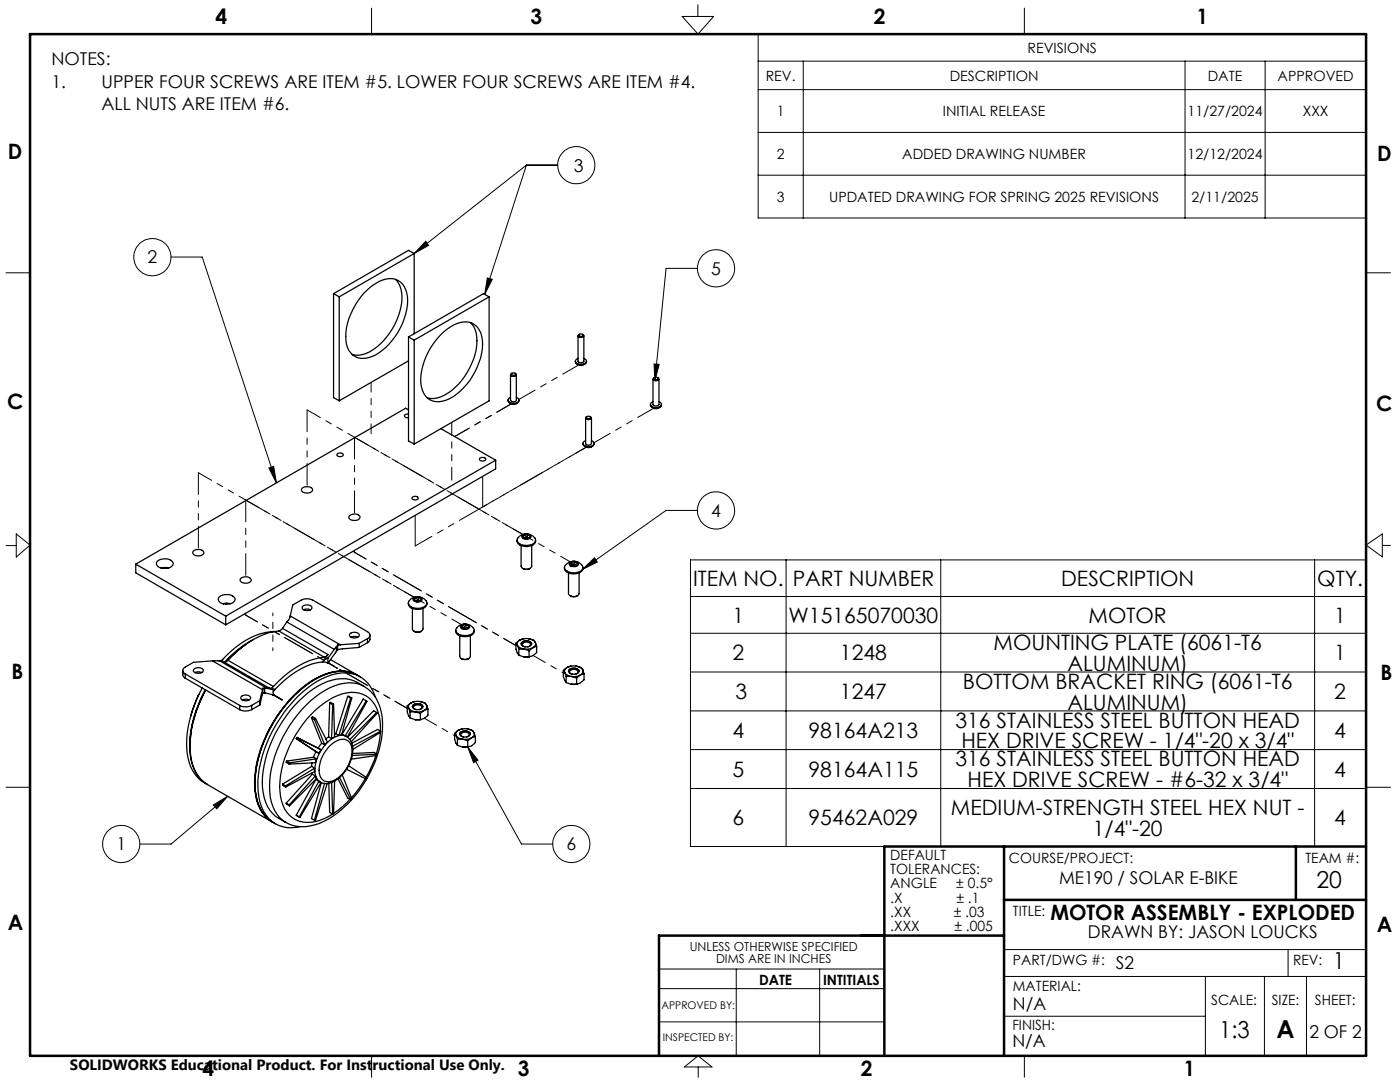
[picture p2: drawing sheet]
<svg xmlns="http://www.w3.org/2000/svg" width="279mm" height="216mm" viewBox="0 0 279 216" stroke-linecap="round" stroke-linejoin="round" font-family="sans-serif">
<g fill="none" stroke="#000" stroke-width=".25">
<path d="M66.6 58.6l1.1 .6M66.6 58.6v20.7l1.1 .7M67.7 59.2v20.8M72.7 58.4a7.5 7.5 0 0 1 5.5-2.8 3.5 3.5 0 0 1 3.1 3.6 13.4 13.4 0 0 1-6.5 11.7 4.2 4.2 0 0 1-4.4 0 4.8 4.8 0 0 1-1.4-4.6 14.4 14.4 0 0 1 3.7-7.9zM79 55.7a6.2 6.2 0 0 1 .8 6.3 13.1 13.1 0 0 1-6.8 8.6 4.2 4.2 0 0 1-2.7 .1M82.7 50.6l-15 8.6M82.7 50.6v16M82.7 50.6l-1.2-.6-14.9 8.6M97.6 59.2l-1.1-.6-15 8.6M97.6 59.2l-14.9 8.7M97.6 59.2v20.8l-14.9 8.6M81.5 72l-13.8 8"/>
<path d="M81.5 67.2l1.2 .7M81.5 67.2v20.8l1.2 .6M82.7 67.9v20.7M88.4 66.4a6.1 6.1 0 0 1 5.4-2.1 4.1 4.1 0 0 1 2.5 4.4 13.6 13.6 0 0 1-6.5 10.8 3.7 3.7 0 0 1-5.2-.9 7.9 7.9 0 0 1 0-6.4 14.5 14.5 0 0 1 3.8-5.8zM93.9 64.4a5.7 5.7 0 0 1 1.1 5.3 13.7 13.7 0 0 1-6.3 9.2 4.4 4.4 0 0 1-3.5 .5M101.4 79.8a1.24 1.24 0 0 0 1 .8 1.24 1.24 0 0 0 1.2-.7v-.1M101.9 74.8v5a.66 .66 0 0 0 1.1 0v-5M101.9 79.3l-.5 .4a.96 .96 0 0 0 1.3 .8 .74 .74 0 0 0 .8-.8l-.5-.4M102.1 74.5a.45 .45 0 0 1 .4-.1 .45 .45 0 0 1 .4 .4 .42 .42 0 0 1-.5 .1 .42 .42 0 0 1-.3-.4zM102.2 74.5l-.2 .1a.56 .56 0 0 0 .4 .6 .56 .56 0 0 0 .6-.4l-.2-.3M114.8 72.1a1.11 1.11 0 0 0 1.7 .6 .61 .61 0 0 0 .6-.6M114.9 72.5a1.33 1.33 0 0 0 2 0"/>
<path d="M115.4 67v5.1a.69 .69 0 0 0 1.1 0v-5.1M115.4 71.5l-.2 .1a.48 .48 0 0 0-.3 .4 .48 .48 0 0 0 .2 .5 1.4 1.4 0 0 0 2-.4l-.1-.2-.5-.4M115.6 66.8a.43 .43 0 0 1 .4-.2 .43 .43 0 0 1 .3 .4 .42 .42 0 0 1-.4 .1 .42 .42 0 0 1-.3-.3zM115.6 66.7l-.2 .2a.56 .56 0 0 0 .5 .4 .56 .56 0 0 0 .6-.4l-.3-.2M130.3 75.6v5.1a.73 .73 0 0 0 1.2 0v-5.1M130.5 75.4a.38 .38 0 0 1 .5-.2 .38 .38 0 0 1 .2 .5h-.6zM130.6 75.4l-.2 .1a.53 .53 0 0 0 .5 .5 .53 .53 0 0 0 .5-.5l-.2-.1M60.2 97.5a1.48 1.48 0 0 1 2.2 .2 1.27 1.27 0 0 1-2.3 0zM67.3 90.6a.66 .66 0 0 1 .7-.2 .66 .66 0 0 1 .5 .5l-.4 .2h-.5l-.3-.2zM81.5 82.6l-.6 .1-.2 .3a.56 .56 0 0 0 .8 .3M81.5 81.8l-.5-.3-53.9 31.1M82.3 99.3a.64 .64 0 0 1 .6-.3 .64 .64 0 0 1 .5 .6l-.3 .1h-.5l-.3-.1z"/>
<path d="M88 85.5l10.9 6.3M95.7 91.5l.6-.2 .6 .2a.6 .6 0 0 1-.6 .5 .6 .6 0 0 1-.6-.5zM98.9 91.8l-53.9 31.1M98.9 91.8v1.8l-53.9 31.1M101.5 80.2a1.29 1.29 0 0 0 2 0M116.3 88.5v.1a1.23 1.23 0 0 0 1.2 .6 1.23 1.23 0 0 0 1.1-.7M116.5 88.9a1.29 1.29 0 0 0 1.9 0M116.9 83.4v5.1a.66 .66 0 0 0 1.1 0v-5.1M116.9 87.9a.54 .54 0 0 0-.4 .9 1.4 1.4 0 0 0 2.1-.3l-.2-.4-.4-.2M117.1 83.2a.44 .44 0 0 1 .4-.2 .44 .44 0 0 1 .3 .4 .44 .44 0 0 1-.4 .1 .44 .44 0 0 1-.3-.3zM117.2 83.1l-.3 .2a.6 .6 0 0 0 .5 .5 .6 .6 0 0 0 .6-.4l-.2-.3M129.8 80.7a1.17 1.17 0 0 0 1.1 .8 1.17 1.17 0 0 0 1.1-.8"/>
<path d="M129.9 81.1a1.29 1.29 0 0 0 2 0M130.3 80.2l-.3 .2a.68 .68 0 0 0 0 .7 .68 .68 0 0 0 .8 .3l.3-.1a.74 .74 0 0 0 .9-.8l-.5-.3M27.1 112.6v1.7l17.9 10.4M27.1 112.6l17.9 10.3M31.4 112a2.32 2.32 0 0 1 3.1 .3 1.16 1.16 0 0 1-1.3 1.1 1.5 1.5 0 0 1-2-1.1zM32.1 113.3l.7-.1 .9 .1M38.5 110a1.44 1.44 0 0 1 2.2 .2 1.07 1.07 0 0 1-1.4 .7 .7 .7 0 0 1-.8-.9zM43.7 119.2a2.32 2.32 0 0 1 3.2 .2 1.16 1.16 0 0 1-1.4 1.1 1.5 1.5 0 0 1-1.9-1.1zM48 115.5a1.41 1.41 0 0 1 2.1 .1 1.01 1.01 0 0 1-1.4 .7 .69 .69 0 0 1-.7-.8zM69.7 103a1.45 1.45 0 0 1 2.2 .1 1.26 1.26 0 0 1-1.1 .8 1.26 1.26 0 0 1-1.2-.7zM82 119.5a2.04 2.04 0 0 1 3.2 .8 2.04 2.04 0 0 1-2.8 .9 .93 .93 0 0 1-.8-.7 .93 .93 0 0 1 .4-1zM82.6 119.3l.6-.2a.63 .63 0 0 1 .8 0 .63 .63 0 0 1 .1 .8 1.15 1.15 0 0 1-1.7-.3z"/>
<path d="M82.8 119.3v.5M82.9 119.9l.3-.1zM83.5 119.8l.3 .1-.6-.1M83.5 119.2l.6 .3-.2 .4-.8 .2-.5-.4 .2-.4M83.5 119.2l-.7 .1M83.5 119.2v.6M83.5 119.8h-.3M103.2 107.8a1.25 1.25 0 0 0 1.4 1.2h.9a1.25 1.25 0 0 0 1.4-1.2M103.7 107a2.04 2.04 0 0 1 3.2 .8 2.07 2.07 0 0 1-2.8 .9 .9 .9 0 0 1-.9-.7 .9 .9 0 0 1 .5-1zM104 108.9v4.1l.3 .4M104.2 106.9a1.09 1.09 0 0 1 1.8 .2 1.12 1.12 0 0 1-1.9 0zM104.3 113.4l.8 .2 .7-.2"/>
<path d="M104.5 106.8v.5M104.9 107.3l-.3 .1M105.2 107.2l.3 .2-.6-.1M105.2 106.6l.6 .4-.2 .4-.8 .1-.5-.3 .2-.4M105.2 106.6l-.7 .2M105.2 106.6v.6M105.2 107.2l-.3 .1M106.1 108.9v4.1a1.2 1.2 0 0 1-1.8 .4M112.6 113.2a1.25 1.25 0 0 0 1.4 1.3h.5a1.52 1.52 0 0 0 1.8-1.3M112.8 112.8a2.03 2.03 0 0 1 3.5 .4 2.05 2.05 0 0 1-2.7 1 .87 .87 0 0 1-.8-1.4zM113.5 114.3v4.2l.3 .4M113.6 112.4a1.07 1.07 0 0 1 1.8 .2 1.12 1.12 0 0 1-1.8 0z"/>
<path d="M113.8 118.9l.7 .2 .8-.2M114 112.2v.6M114.3 112.8l-.2 .1M114.3 112.8h-.2M114.7 112.7l.3 .2-.7-.1M114.7 112.1l.6 .3-.3 .5-.7 .1-.5-.4 .2-.4M114.7 112.1l-.7 .1M114.7 112.1v.6M114.7 112.7l-.4 .1M115.6 114.3v4.1a1.2 1.2 0 0 1-1.8 .5M36.5 133.8v1l.5 .5M37 134.5l10.8 6.3"/>
<path d="M37 134.5v.8M37 135.3l10.8 6.3M38.7 133.6a1.19 1.19 0 0 1 1.9 .2 1.26 1.26 0 0 1-2 .1zM38.9 134.2l.6-.1 .8 .1M39.5 138.8l-1.4 4.1M39.5 138.8l.1 .1M39.7 138.5l-.2 .3M40.4 137.3a21.9 21.9 0 0 0-2.9 13.8 7.1 7.1 0 0 0 3.9 5.4 7.6 7.6 0 0 1-3.5-6.1 22.7 22.7 0 0 1 3.1-12.8M41 137.7a24.6 24.6 0 0 0-3.1 11.1M42.4 131.9l-3.8 .3-1.6 .9a.73 .73 0 0 0-.5 .7 .73 .73 0 0 0 .5 .7M42.4 131.9h1.5M42.4 131.9l10 5.7"/>
<path d="M43.9 131.9l9.4 5.4M43.9 131.9l.8 .2M44.5 120.5l.7-.1 .8 .1M44.6 120.4v.1M44.7 132.1l9.1 5.2M45 122.9v1.8M45.2 120.4l-.1 .1M45.5 131.8l-.8 .3M45.5 131.8l9.1 5.2M48.1 139a1.19 1.19 0 0 1 1.9 .3 1.13 1.13 0 0 1-2-.1zM48.3 139.7l.6-.2 .8 .2M48.8 128.8l-2.1 1.7-1.7 1.6"/>
<path d="M48.9 128.7l-2.3 1.8-1.6 1.6M50.5 127.7a19.8 19.8 0 0 0-5.6 4.4M51.9 139.8l-1.7 1M51.9 139.8v.9M52.4 137.6l-.5 2.2M52.5 138.3l-.6 2.4M52.5 137.3l-.1 .3M52.5 138.3h.3M52.5 137.3v1M52.8 137.3h-.3M52.8 137.3h.5M52.8 138.3l1.7 .3"/>
<path d="M52.8 137.3v1M53.3 137.3l1.2 .3M53.8 137.3l1 .3M54.4 138.6h.1M54.5 138.6l1.8 1.1M54.5 138.6h.1M54.5 138.6l1.8 1M54.5 137.6v1M54.6 126a14.4 14.4 0 0 0-9.6 5l-.9 .9 .4-.3M54.6 137l-.5 .3h-.3M54.8 137.6l-.3 .7M54.8 137.6h-.3"/>
<path d="M54.8 137.6h.1M55.6 125.9a16.2 16.2 0 0 0-10.1 5.9M55.6 125.9l9.1 5.2M56.3 139.6v.1M56.4 125.4l-.8 .5M56.4 125.4l9 5.2M57.3 124.1l9.4 5.5M57.3 124.1l-.9 1.3M57.9 122.9l.5-2.2 1.7-.9a2.69 2.69 0 0 1 2.4 0l10.8 6.2a.73 .73 0 0 1 .5 .7 .73 .73 0 0 1-.5 .7M57.9 122.9l-.3 .8-.3 .4M57.9 122.9l10 5.8M60.4 121a1.19 1.19 0 0 1 1.9 .3 1.13 1.13 0 0 1-2-.1z"/>
<path d="M60.6 121.7l.6-.2 .7 .2M64.4 132.1l1 .2M64.4 132.1a14.6 14.6 0 0 0-8.6 4.5l-1 1M64.4 132v.1M64.7 131.1a16.7 16.7 0 0 0-10.1 5.9M65.3 132.2l.1 .1zM65.4 130.6l-.2 .3-.5 .2M65.4 131.3l-1 .7M65.4 132.3h.1M65.4 132.3l1.9 1M65.4 130.6l-1 1.4M65.4 131.3v1"/>
<path d="M66 131.6l5.2 3.1a7.5 7.5 0 0 0-6.7 0 22.1 22.1 0 0 0-10.1 9.6 21.9 21.9 0 0 0-3.4 14.7 7.3 7.3 0 0 0 3.3 5l-12.9-7.4a7.6 7.6 0 0 1-3.4-6.1 22 22 0 0 1 3.1-12.8M66.7 129.6l-1.3 1.7M67.1 129l-.4 .6M67.1 130l-1.7 2.3M67.1 129v1M67.4 128.7l-.3 .3M67.4 129.6l-.3 .4M67.4 128.7v.9M67.9 128.7h-.5M69.4 139l.2-.1 .6 .4M69.4 139l-2.4 7.4M69.4 139l.6 .3"/>
<path d="M69.8 126.5a1.22 1.22 0 0 1 1.9 .3 1.13 1.13 0 0 1-2-.1zM70 134.2a9.4 9.4 0 0 0-7.2 1.4 26.7 26.7 0 0 0-11.9 19.8 9.9 9.9 0 0 0 2.3 7.7M70 139.3l-2.4 7.5M70 127.1l.7-.1 .7 .1M70.2 139.3l-2 7.4-.6 .1M70.2 139.3h-.2M71.7 129.2l-4.3 .4M71.7 128.4v.8M71.7 128.4l-3.8 .3M71.9 135a7.8 7.8 0 0 0-8.1 .1 25.7 25.7 0 0 0-12 15.4 15.4 15.4 0 0 0 .2 11.1 6.7 6.7 0 0 0 3 2.8M72.7 137a8 8 0 0 1 3.6 7.1 23.1 23.1 0 0 1-11.7 19.8 8 8 0 0 1-7.6 .2M72.7 137a7.2 7.2 0 0 0-6.9 .2 24 24 0 0 0-11.3 15 12.6 12.6 0 0 0 .8 10.3l.5 .6 1.2 1"/>
<path d="M72.7 137a7.9 7.9 0 0 0-9.3-.1 24.6 24.6 0 0 0-11 19.2 8 8 0 0 0 3.2 7.2l1.4 .8M73.1 139.8l-.6-.3-4.2 7M73.1 139.8l-4.2 7M73.1 139.8l.1 .1-3.9 7.2M73.3 127.4l-1.6 1M73.3 127.4v.8M73.3 128.2l-1.6 1M73.8 126.7v1l-.5 .5M74.8 138.9a6.4 6.4 0 0 0-8.5-4.3 20.2 20.2 0 0 0-10.3 8.7 23.6 23.6 0 0 0-4.5 14.8 7 7 0 0 0 5.8 7l2.6-.1M81.5 120.3a1.25 1.25 0 0 0 1.4 1.3h.5a1.51 1.51 0 0 0 1.8-1.3M82.3 121.4v4.2l.3 .3M82.6 125.9l.8 .3 .7-.3"/>
<path d="M82.8 140l-.8 .3M83.8 140a1.68 1.68 0 0 1 1.3 .7M83.8 140h-1.2l-.6 .3M83.8 140l1 .3 .3 .4M84.4 121.4v4.1a1.23 1.23 0 0 1-1.8 .4M90.9 125.8a1.25 1.25 0 0 0 1.4 1.2h.5a1.46 1.46 0 0 0 1.9-1.2M91.4 125a2.04 2.04 0 0 1 3.3 .8 2.07 2.07 0 0 1-2.8 .9 .9 .9 0 0 1-.9-.7 .9 .9 0 0 1 .4-1zM91.8 126.9v4.1l.2 .4M91.9 124.9a1.11 1.11 0 0 1 1.8 .2 1.15 1.15 0 0 1-1.8 0zM92 131.4l.8 .2 .8-.2M92.3 124.7v.6M92.6 125.3l-.2 .1"/>
<path d="M92.6 125.3h-.2M93 125.2l.3 .2-.7-.1M93 124.6l.6 .4-.3 .4-.7 .1-.5-.3 .2-.5M93 124.6l-.7 .1M93 124.6v.6M93 125.2l-.4 .1M93.9 126.9v4.1a1.2 1.2 0 0 1-1.9 .4M103 128.3l.3 .5M103 128.3a2.67 2.67 0 0 0 .5 2.4M103.3 128.8a1.87 1.87 0 0 0 1.3 .7M103.3 128.8l.2 .7M103.5 130.7l1.1 .4"/>
<path d="M103.5 129.5v1.2M103.8 127.7a.83 .83 0 0 0-.5 1.1M103.8 127.7l-.8 .6M104 128.5a1.23 1.23 0 0 1 2.1 0M104.3 128.1l.7-.2a.74 .74 0 0 1 .8 .1 .74 .74 0 0 1 .2 .7 1.22 1.22 0 0 1-2-.3zM104.5 127.5l-.7 .2M104.6 129.5h-1.1M104.6 129.5l1 .4M104.6 131.1h1M104.8 129.1l-.6-.3v-.2a.97 .97 0 0 1 1.7 0l-.1 .2-.5 .3M105.5 127.5a1.46 1.46 0 0 1 1.3 .7M105.5 127.5l-.7-.1-1 .3"/>
<path d="M105.5 127.5l1.1 .3 .2 .4M105.6 131.1h.1M105.6 129.9v1.2M106.4 129.2l-.6 .3h-1.2M106.4 129.2l-.8 .7M106.8 128.2a.79 .79 0 0 1-.4 1M106.8 128.2l.3 .8M107.1 129v1.2a2.25 2.25 0 0 1-1.5 .9M107.1 129l-.7 .2M112.4 133.8l.3 .4M112.4 133.8a3.1 3.1 0 0 0 .6 2.4M112.7 134.2a1.74 1.74 0 0 0 1.3 .8"/>
<path d="M112.7 134.2l.3 .8M113 135h1M113 136.2l1 .3M113 135v1.2M113.2 133.2a.8 .8 0 0 0-.5 1M113.2 133.2l-.8 .6M113.5 133.9a1.23 1.23 0 0 1 2.1 0M113.6 133.7a1.26 1.26 0 0 1 2 .3 1.31 1.31 0 0 1-2.1 .1zM113.9 132.9l-.7 .3M113.9 132.9h.1M114 135l1.1 .3M114 136.5h1.1"/>
<path d="M114 136.5h1M114.2 134.5l-.5-.2v-.2a.97 .97 0 0 1 1.7 0l-.1 .2-.5 .2M115 132.9a1.73 1.73 0 0 1 1.3 .8M115 132.9a2.72 2.72 0 0 0-1.8 .3M115 132.9l1 .3 .3 .5M115 136.5h.1M115.1 135.3v1.2M115.8 134.7l-.6 .2-1.2 .1M115.8 134.7l-.7 .6M116.3 133.7a.8 .8 0 0 1-.5 1M116.3 133.7l.3 .7M116.6 134.4v1.2l-.9 .7-.6 .2"/>
<path d="M116.6 134.4l-.8 .3M47.8 140.8a2.69 2.69 0 0 0 2.4 0M47.8 141.6a2.69 2.69 0 0 0 2.4 0M47.8 140.8v.8M50.2 140.8v.8M51.9 140.7l-1.7 .9M56.4 156.5v.2l.6 .4M56.4 156.5l.6 .3M57 156.8v.3M57.2 151.9l-.1 .2 .6 .4M57.2 151.9l.6 .3M57.8 152.2l-.1 .3"/>
<path d="M59.1 147.4l3.9 2.6M59.1 147.4l.6 .3M59.3 147.1l4.2 2.2M59.3 147.1l-.2 .3M59.3 147.1l.6 .4M59.7 147.7l3.9 2.6M59.9 147.5l-.2 .2M59.9 147.5l4.2 2.1M62.2 143.2l.2-.2 .6 .4M62.2 143.2l2 5.1M62.2 143.2l.6 .4M62.2 152.9l-5.8 3.6"/>
<path d="M62.2 152.9l.6 .4M62.3 152.2l-.1 .7M62.3 154.2v.3M62.3 154.5l-5.2 5.8M62.3 154.5l.6 .3M62.6 151.1l-5.4 .8M62.6 151.1l.6 .3M62.8 143.6l2 5M62.8 153.3v.7l-5.8 3.1M62.8 153.3l-5.8 3.5M62.9 154.8l.3 .5-5.4 5.5M62.9 154.8l-5.2 5.8"/>
<path d="M63 143.4l2.3 4.7-.5 .5M63 143.4l-.2 .2M63 155.5h.1M63 150l-.4 1.1M63 155.5l-3.9 7.2M63 150l.6 .3M63 155.5l.6 .4M63.2 151.4l-.3 .8-5.2 .3M63.2 151.4l-5.4 .8M63.5 149.3l.6 .3M63.6 155.9l.3 .1M63.6 155.9l-3.9 7.1"/>
<path d="M63.9 156v.1M64.1 149.6l-.5 .7M64.1 156.1l-4.2 7M64.1 156.1l-1.9 7.2 .6 .4M64.2 148.3l-.7 1M64.2 148.3l.6 .3M64.8 156.3l-2 7.4M65.3 156.4l-2.3 7.3h-.2M65.5 149.1a3.8 3.8 0 0 1 3.5-1.5 2.33 2.33 0 0 1 1.2 2.6 6.9 6.9 0 0 1-4.2 5.7 1.91 1.91 0 0 1-2.3-2.2v-.7a7.4 7.4 0 0 1 1.8-3.9zM65.6 147l-.6 .5M65.6 147l.6 .4M65.6 156.3l.2 5.8 .6 .4"/>
<path d="M65.8 140.3l.2-.1 .6 .3M65.8 140.3l-.2 6.7M65.8 140.3l.6 .3M66.2 156.1l.2 6.4M66.4 140.6l-.2 6.8M66.6 140.5l.2 6.5-.6 .4M66.6 140.5l-.2 .1M66.8 155.9l-.2 6.4-.2 .2M67 146.4l-.3 .1M67 146.4l.6 .4M67.5 155.4l1.9 3.8 .6 .4M67.8 155.2l2.2 4.4"/>
<path d="M68.2 146.5h.1M68.3 146.5l.6 .3M68.3 154.6l1.9 4.8-.2 .2M68.9 146.8l.3 .2M69.2 147h.1M69.2 147a3.5 3.5 0 0 0-4 1.3 7.2 7.2 0 0 0-2.2 6.5l.2 .5 .7 .7M69.2 147a3.7 3.7 0 0 1 1 4.2 7.2 7.2 0 0 1-4.4 5 2.25 2.25 0 0 1-1.9-.2M69.6 152.8l3.6 2.4-.1 .3-3.9-2M69.8 159.5l-1.4 1.4-1.8 1.4M70.4 150.4l4.2-.3 .6 .4M72.9 155.4l-1.2 1.9-1.6 1.9M75 150.8l-.8 2-1.1 2.3"/>
<path d="M75.2 142.2l-.6-.4-5.2 5.3M75.2 142.2v.1l-5.1 5.7M75.2 142.2l-5.4 5.4M75.2 150.5v.2l-5.1 .8M75.2 150.5l-4.9 .2M75.9 145.9a7.6 7.6 0 0 0-2.8-7 6.7 6.7 0 0 0-6.5 .2 22.2 22.2 0 0 0-10.7 16.8 8.6 8.6 0 0 0 1.9 6.8 5.7 5.7 0 0 0 6.1 1l2.5-1.2M75.9 146.2l-.2 1.9-.6 2.3M76 145.9l-.6-.3-5.2 2.7M76 145.9v.2M76 146.1l-5.6 3.4M76 145.9l-5.7 3M81.3 140.9l.3 .4"/>
<path d="M81.3 140.9a2.67 2.67 0 0 0 .5 2.4M81.6 141.3a1.68 1.68 0 0 0 1.3 .7M81.6 141.3l.2 .8M81.8 143.3l1.1 .3M81.8 142.1v1.2M82 140.3a.79 .79 0 0 0-.4 1M82 140.3l-.7 .6M82.3 141a1.23 1.23 0 0 1 2.1 0M82.4 140.8a1.22 1.22 0 0 1 2 .3 1.3 1.3 0 0 1-2.1 0zM82.9 142l-1.1 .1M82.9 142l1 .4M83 141.6l-.5-.5a1 1 0 0 1 1.7 0l-.6 .5"/>
<path d="M83.9 143.6h-1M83.9 143.6h.1M83.9 142.4v1.2M84.7 141.7l-.6 .3h-1.2M84.7 141.7l-.8 .7M85.1 140.7a.79 .79 0 0 1-.4 1M85.1 140.7l.3 .8M85.4 141.5v1.2a2.25 2.25 0 0 1-1.5 .9M85.4 141.5l-.7 .2M90.7 146.3l.3 .5M90.7 146.3a2.67 2.67 0 0 0 .6 2.4M91 146.8a1.87 1.87 0 0 0 1.3 .7"/>
<path d="M91 146.8l.3 .7M91.3 147.5h1M91.3 148.7l1 .3M91.3 147.5v1.2M91.5 145.7a.83 .83 0 0 0-.5 1.1M91.5 145.7l-.8 .6M91.8 146.5a1.23 1.23 0 0 1 2.1 0M91.8 146.2a1.31 1.31 0 0 1 2.1 .3 1.31 1.31 0 0 1-2.1 .1zM92.3 145.5l-.8 .2M92.3 147.5l1 .3M92.3 149h1M92.5 147l-.5-.2v-.2a.97 .97 0 0 1 1.7 0l-.1 .2-.5 .2"/>
<path d="M93.3 145.5a1.46 1.46 0 0 1 1.3 .7M93.3 145.5l-.5-.1-1.3 .3M93.3 145.5l1 .3 .3 .4M93.3 149h.1M93.3 147.8v1.2M94.1 147.2l-.6 .3h-1.2M94.1 147.2l-.8 .6M94.6 146.2a.79 .79 0 0 1-.5 1M94.6 146.2l.3 .8M94.9 147v1.2a2.25 2.25 0 0 1-1.6 .8M94.9 147l-.8 .2M57.1 160.3l.7 .5"/>
<path d="M57.1 160.3l.6 .3M57.7 160.6l.1 .2M59.1 162.7l.8 .4M59.1 162.7l.6 .3M59.7 163l.2 .1"/>
</g>
<path d="M54.5 122.3v7.5" fill="none" stroke="#000" stroke-width=".2" stroke-dasharray="6.3 1.3 1.3 1.3 1.3 1.3" stroke-dashoffset="5.8"/>
<path d="M70.4 110l32.6 18.8M48.7 122.5l32.6 18.9" fill="none" stroke="#000" stroke-width=".2" stroke-dasharray="6.3 1.3 1.3 1.3 1.3 1.3" stroke-dashoffset="3.4"/>
<path d="M70.7 110.2l32.3 18.6M49 122.7l32.3 18.7" fill="none" stroke="#000" stroke-width=".2" stroke-dasharray="6.3 1.3 1.3 1.3 1.3 1.3" stroke-dashoffset="3.6"/>
<path d="M106.4 130.8l6.1 3.5M84.7 143.3l6.1 3.5" fill="none" stroke="#000" stroke-width=".2" stroke-dasharray="6.3 1.3 1.3 1.3 1.3 1.3" stroke-dashoffset="3.5"/>
<path d="M96.3 95.1v6.1M70.7 109.8v.4M82.9 102.8v6.1M44.9 120.4l.4 .1M49 122.4v.3" fill="none" stroke="#000" stroke-width=".2" stroke-dasharray="6.3 1.3 1.3 1.3 1.3 1.3"/>
<path d="M39.6 94.3l43.8 25.3M49 99.8l43.8 25.3M61.3 81.8l43.8 25.3M70.7 87.3l43.8 25.2" fill="none" stroke="#000" stroke-width=".2" stroke-dasharray="6.3 1.3 1.3 1.3 1.3 1.3" stroke-dashoffset="3.3"/>
<path d="M61.3 96.8v-15M39.6 109.3v-15M49 114.8v-15M70.7 102.3v-15" fill="none" stroke="#000" stroke-width=".2" stroke-dasharray="6.3 1.3 1.3 1.3 1.3 1.3" stroke-dashoffset="2"/>
<path d="M90.2 95.8v-11.5" fill="none" stroke="#000" stroke-width=".2" stroke-dasharray="6.3 1.3 1.3 1.3 1.3 1.3" stroke-dashoffset="3.8"/>
<path d="M74.1 86.5v-10.2" fill="none" stroke="#000" stroke-width=".2" stroke-dasharray="6.3 1.3 1.3 1.3 1.3 1.3" stroke-dashoffset="4.4"/>
<path d="M82.9 108.9l34.1-19.7" fill="none" stroke="#000" stroke-width=".2" stroke-dasharray="6.3 1.3 1.3 1.3 1.3 1.3" stroke-dashoffset="2.5"/>
<path d="M96.3 101.2l20.7-12" fill="none" stroke="#000" stroke-width=".2" stroke-dasharray="6.3 1.3 1.3 1.3 1.3 1.3" stroke-dashoffset="3.9"/>
<path d="M103.6 79.7l11.9-6.9M118.5 88.3l12-6.9" fill="none" stroke="#000" stroke-width=".2" stroke-dasharray="6.3 1.3 1.3 1.3 1.3 1.3" stroke-dashoffset="2.6"/>
<path d="M90.8 87.1l11.2-6.5" fill="none" stroke="#000" stroke-width=".2" stroke-dasharray="6.3 1.3 1.3 1.3 1.3 1.3" stroke-dashoffset="3"/>
<g fill="none" stroke="#000" stroke-width=".2">
<path d="M74.2 1.6v5.2M136.1 3.3h6.3l-3.1 3.5zM139.3 1v2.3M151.3 6.8h121.3v36.7h-121.3zM151.3 12.2h121.3M151.3 17.9h121.3M160.3 12.2v31.3M204.4 1.6v5.2M236.5 12.2v31.3M252.5 12.2v31.3M105.1 32.9h6.2M105.1 32.9l-22.4 17.7"/>
<path d="M105.1 32.9l-8.4 25.8M151.3 26.4h121.3M151.3 35h121.3M1.2 54.4h4.8M34.1 51.3h6.3l14.8 45.1M84.9 48.2l.6 .8-2.8 1.6zM97.3 55.5l.9 .2-1.5 3zM139.2 53.6h-6.3l-2.2 22.4M272.6 54.4h4.9M130.5 72.6l1.1 .1-.9 3.3zM53.7 93.4l.9-.3 .6 3.3zM1.2 108.9h2"/>
<path d="M3.2 106.5l2.8 2.3-2.8 2.4zM116.2 113.6l2.4-2.3 .6 .8zM137.8 111.7h134.7v57.2h-134.7zM137.8 119h134.7M139.2 101.8h-6.3l-16.7 11.8M156.9 111.7v57.2M187.7 111.7v57.2M262.4 111.7v57.2M272.6 108.8l3.3-2.3v4.6zM275.9 108.8h1.6M137.8 126.4h134.7M137.8 134.1h134.7"/>
<path d="M1.2 157.1h4.8M45.4 158.9l-11.3 9.5h-6.2M93.3 149l10.8 19.4h6.2M93.3 149l2.1 2.7-.9 .5zM137.8 141.9h134.7M137.8 149.6h134.7M137.8 157.3h134.7M272.6 157.1h4.9M42.6 160.6l2.8-1.7-2.1 2.5zM131.5 193.4h45M131.5 197.3h45M146.9 193.4v17.3"/>
<path d="M163.6 193.4v17.3M200.4 194.8h72.2M200.4 189.5h72.2M240.6 194.8v15.9M252.3 194.8v15.9M257.1 189.5v5.3M260.7 194.8v15.9M74.2 210.7v4.2M131.5 203.9h45M136.6 212.9l2.7-2.2 2.8 2.2zM139.3 212.9v2M200.4 202.8h40.2"/>
<path d="M204.4 210.7v4.2"/>
<circle cx="115" cy="33" r="3.7"/>
<circle cx="30.4" cy="51.3" r="3.7"/>
<circle cx="142.9" cy="53.5" r="3.7"/>
<circle cx="142.9" cy="101.8" r="3.7"/>
<circle cx="24.2" cy="168.4" r="3.7"/>
<circle cx="114" cy="168.4" r="3.7"/>
</g>
<path d="M6 6.8h266.6v203.9h-266.6zM200.4 179.6h72.2M200.4 168.9v41.8M258.6 168.9v10.7M272.6 168.9h-96.1v41.8M200.4 186.7h-68.9v24" fill="none" stroke="#000" stroke-width=".5"/>
<path d="M84.9 48.2l.6 .8-2.8 1.6zM97.3 55.5l.9 .2-1.5 3zM53.7 93.4l.9-.3 .6 3.3zM130.5 72.6l1.1 .1-.9 3.3zM116.2 113.6l2.4-2.3 .6 .8zM93.3 149l2.1 2.7-.9 .5zM42.6 160.6l2.8-1.7-2.1 2.5z" fill="#000"/>
<text font-size="4.9" x="254.7" y="207.1">A</text>
<g font-size="4.7">
<text x="262.7" y="177.2">20</text>
<text x="266" y="193.4">1</text>
<text x="243.3" y="207.1">1:3</text>
</g>
<g font-size="4.2">
<text x="43" y="4.7">4</text>
<text x="105.9" y="4.7">3</text>
<text x="174.4" y="4.7">2</text>
<text x="238.8" y="4.7">1</text>
<text x="1.6" y="31.7">D</text>
<text x="274.8" y="32">D</text>
<text x="1.4" y="81.6">C</text>
<text x="274.6" y="82">C</text>
<text x="138.3" y="116.9">ITEM NO.</text>
<text x="158.2" y="116.9">PART NUMBER</text>
<text x="211.8" y="116.9">DESCRIPTION</text>
<text x="262.9" y="116.9">QTY.</text>
<text x="146.2" y="124.2">1</text>
<text x="157.4" y="124.2">W15165070030</text>
<text x="217.3" y="124.2">MOTOR</text>
<text x="266.3" y="124.2">1</text>
<text x="146.2" y="131.8">2</text>
<text x="167.6" y="131.8">1248</text>
<text x="198.3" y="129.7">MOUNTING PLATE (6061-T6</text>
<text x="266.3" y="131.8">1</text>
<text x="2.3" y="135.4">B</text>
<text x="192.2" y="137.4">BOTTOM BRACKET RING (6061-T6</text>
<text x="213" y="133.9">ALUMINUM)</text>
<text x="275.5" y="135.8">B</text>
<text x="146.8" y="139.5">3</text>
<text x="167.6" y="139.5">1247</text>
<text x="213" y="141.6">ALUMINUM)</text>
<text x="266.3" y="139.5">2</text>
<text x="146.2" y="147.2">4</text>
<text x="161.4" y="147.2">98164A213</text>
<text x="190.7" y="145.2">316 STAINLESS STEEL BUTTON HEAD</text>
<text x="191.9" y="149.3">HEX DRIVE SCREW - 1/4&quot;-20 x 3/4&quot;</text>
<text x="266.3" y="147.2">4</text>
<text x="146.2" y="155">5</text>
<text x="161.4" y="155">98164A115</text>
<text x="190.7" y="152.9">316 STAINLESS STEEL BUTTON HEAD</text>
<text x="266.3" y="155">4</text>
<text x="193.1" y="157.1">HEX DRIVE SCREW - #6-32 x 3/4&quot;</text>
<text x="146.2" y="164.6">6</text>
<text x="161.4" y="164.6">95462A029</text>
<text x="189.8" y="162.6">MEDIUM-STRENGTH STEEL HEX NUT -</text>
<text x="218.1" y="166.7">1/4&quot;-20</text>
<text x="266.3" y="164.6">4</text>
<text x="1.5" y="185.6">A</text>
<text x="209.6" y="183.5">MOTOR ASSEMBLY - EXPLODED</text>
<text x="274.8" y="186">A</text>
<text x="40.4" y="214.8">4</text>
<text x="103.3" y="214.8">3</text>
<text x="171.8" y="214.8">2</text>
<text x="236.3" y="214.8">1</text>
</g>
<g font-size="3.5">
<text x="10.3" y="13">NOTES:</text>
<text x="10.3" y="17.5">1.</text>
<text x="20.3" y="17.5">UPPER FOUR SCREWS ARE ITEM #5. LOWER FOUR SCREWS ARE ITEM #4.</text>
<text x="20.3" y="22">ALL NUTS ARE ITEM #6.</text>
<text x="114.5" y="34.2">3</text>
<text x="29.5" y="52.6">2</text>
<text x="141.9" y="54.8">5</text>
<text x="141.9" y="103.1">4</text>
<text x="23.2" y="169.7">1</text>
<text x="113.1" y="169.7">6</text>
<text x="211.4" y="176.4">ME190 / SOLAR E-BIKE</text>
<text x="217.1" y="187.2">DRAWN BY: JASON LOUCKS</text>
<text x="222.7" y="193.4">S2</text>
<text x="202.2" y="201.6">N/A</text>
<text x="202" y="209">N/A</text>
<text x="261.3" y="207.1">2 OF 2</text>
</g>
<text font-size="3" x="14" y="213.5">SOLIDWORKS Educational Product. For Instructional Use Only.</text>
<g font-size="2.8">
<text x="205.1" y="10.5">REVISIONS</text>
<text x="152.8" y="16.1">REV.</text>
<text x="189.5" y="16.1">DESCRIPTION</text>
<text x="241" y="16.1">DATE</text>
<text x="255" y="16.1">APPROVED</text>
<text x="155" y="23.2">1</text>
<text x="188.2" y="23.2">INITIAL RELEASE</text>
<text x="237" y="23.2">11/27/2024</text>
<text x="260" y="23.2">XXX</text>
<text x="155" y="31.7">2</text>
<text x="180.1" y="31.7">ADDED DRAWING NUMBER</text>
<text x="237" y="31.7">12/12/2024</text>
<text x="155" y="40.3">3</text>
<text x="165.5" y="40.3">UPDATED DRAWING FOR SPRING 2025 REVISIONS</text>
<text x="237.8" y="40.3">2/11/2025</text>
<text x="177.7" y="171.6">DEFAULT</text>
<text x="201.4" y="172.1">COURSE/PROJECT:</text>
<text x="260.5" y="172.1">TEAM #:</text>
<text x="177.7" y="174.4">TOLERANCES:</text>
<text x="177.7" y="177.3">ANGLE</text>
<text x="190.8" y="177.3">± 0.5°</text>
<text x="177.7" y="180.1">.X</text>
<text x="177.7" y="182.9">.XX</text>
<text x="177.7" y="185.7">.XXX</text>
<text x="190.3" y="182.9">± .03</text>
<text x="190.5" y="185.7">± .005</text>
<text x="190.9" y="180.1">± .1</text>
<text x="202.2" y="182.7">TITLE:</text>
<text x="151.5" y="196.5">DATE</text>
<text x="164.3" y="196.5">INTITIALS</text>
<text x="202.2" y="197.8">MATERIAL:</text>
<text x="202.2" y="192.6">PART/DWG #:</text>
<text x="258.1" y="192.6">REV:</text>
<text x="241.7" y="200.6">SCALE:</text>
<text x="253.8" y="200.6">SIZE:</text>
<text x="262.4" y="200.6">SHEET:</text>
<text x="202" y="205.5">FINISH:</text>
</g>
<g font-size="2.5">
<text x="137.6" y="189.8">UNLESS OTHERWISE SPECIFIED</text>
<text x="142.9" y="192.3">DIMS ARE IN INCHES</text>
</g>
<g font-size="2.1">
<text x="132" y="201.4">APPROVED BY:</text>
<text x="132.3" y="207.6">INSPECTED BY:</text>
</g>
</svg>
